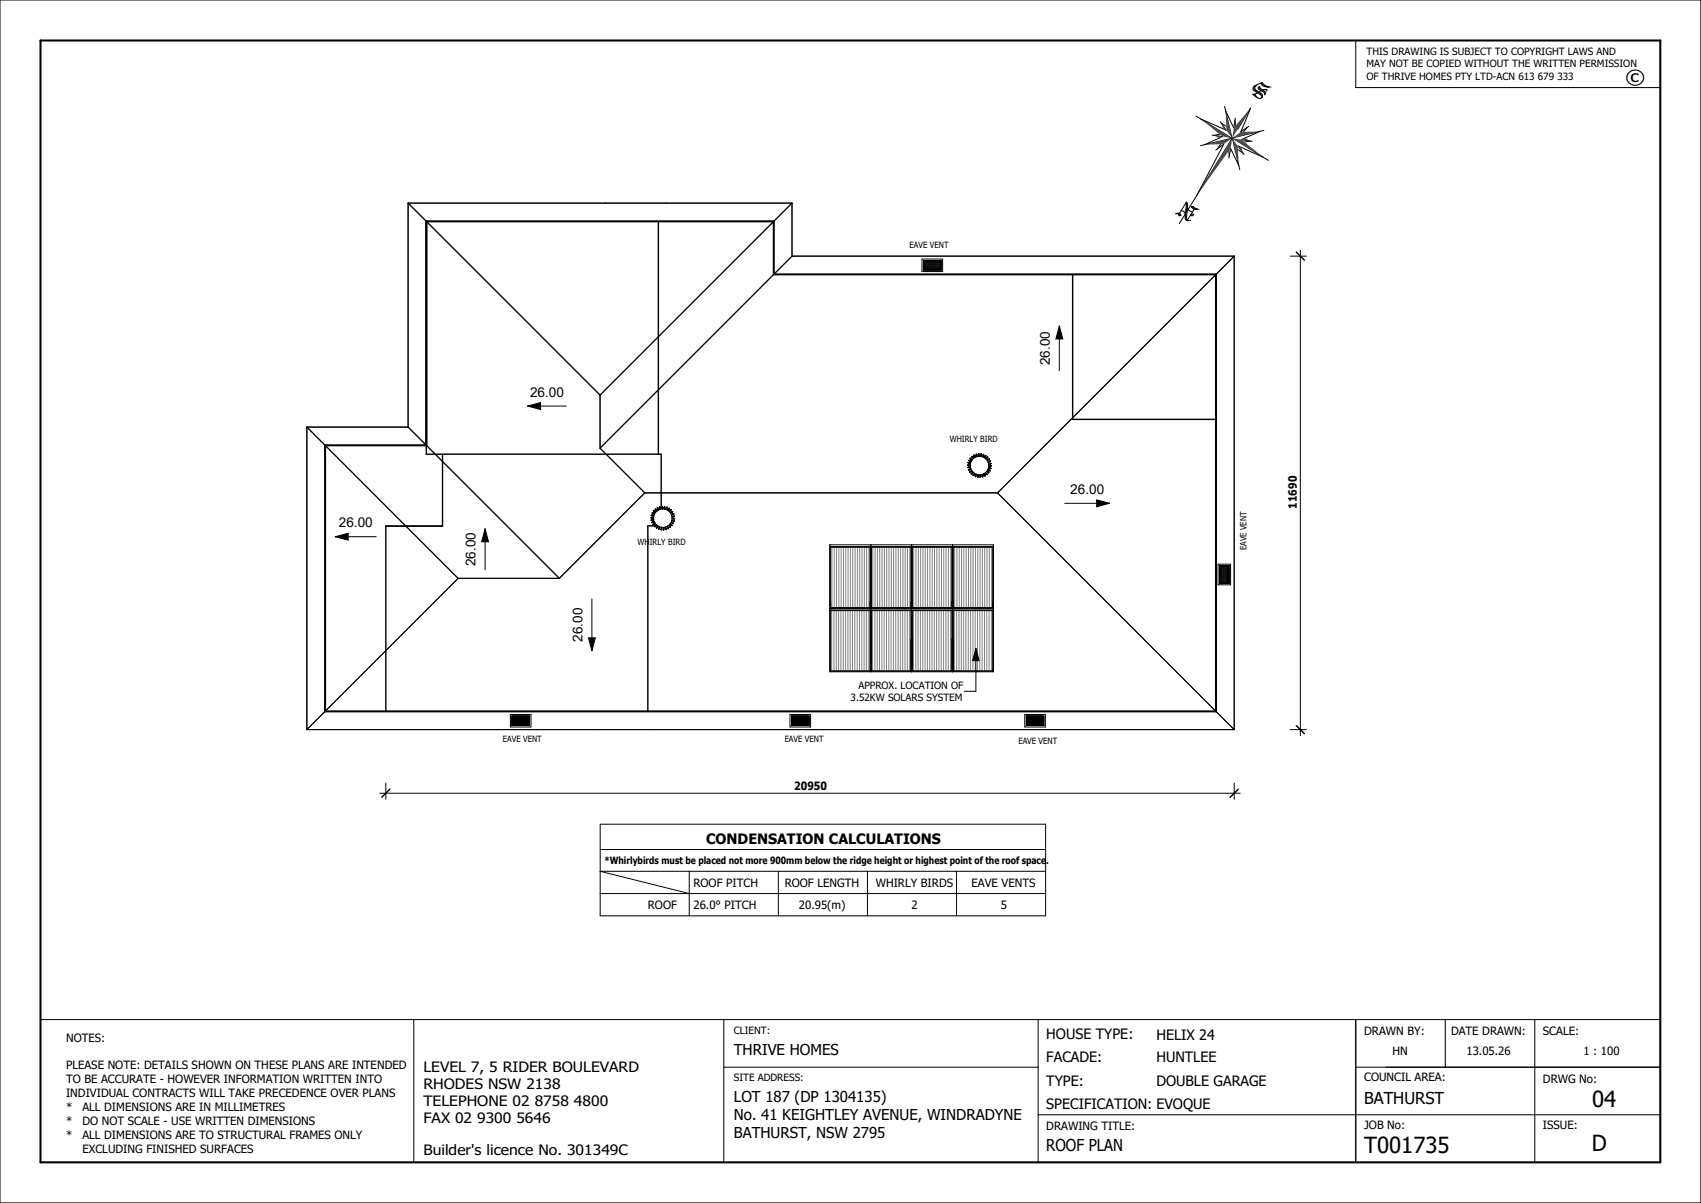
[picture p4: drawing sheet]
<svg xmlns="http://www.w3.org/2000/svg" width="420mm" height="297mm" viewBox="0 0 420 297" stroke-linecap="round" stroke-linejoin="round" font-family="sans-serif">
<g fill="none" stroke="#000" stroke-width=".25">
<path d="M100.8 50.1l47.4 47.4M100.8 50.1h94.8M100.8 50.1v55.3M195.6 50.1l-47.4 47.4M195.6 50.1v13.1M195.6 63.2l-47.4 47.4M195.6 63.2h109.1M227.7 64h5v3h-5zM228 64.3h4.4v2.4h-4.4zM228.1 64.4h4.2v2.2h-4.2zM228.1 66.5h4.2M228.1 66.2h4.2"/>
<path d="M228.1 66h4.2M228.1 65.7h4.2M228.1 65.4h4.2M228.1 65.2h4.2M228.1 64.9h4.2M228.1 64.7h4.2M304.7 63.2l-58.4 58.5M304.7 63.2v116.9M318.6 63.2h4M321.1 61.7v119.9M148.2 97.5v13.1M75.8 105.4l37.3 37.4"/>
<path d="M75.8 105.4v74.7M75.8 105.4h25M100.8 105.4l37.3 37.4M108.4 113l29.7 29.8M148.2 110.6l11 11.1M239.2 113.7l.6 .2M239.4 114.8l-.5 .7M239.4 115.4l-.3 .7M239.4 114.8h.1M239.4 114.8h-.5h.7M239.5 114.3l-.6 .5M239.5 115.3h.1"/>
<path d="M239.5 114.3h.1M239.5 114.3l-.5-.1 .6 .2M239.5 116.5l-.1 .1M239.5 113.1l.5 .3M239.6 115.9l-.2 .7M239.6 114.7v.1M239.6 115.2l-.7 .3 .6-.2M239.6 115.3l-.6 .1 .5-.1M239.6 115.8h.1M239.6 113.8l-.6 .4M239.7 114.3l-.1 .1M239.7 113.9h.1"/>
<path d="M239.7 113.9l-.5-.3 .6 .3M239.7 115.7l-.6 .4 .5-.3M239.7 115.8l-.6 .2 .5-.2M239.8 116.3v.8M239.8 116.3h.1M239.8 116.3l-.3 .2M239.8 113.8v.1M239.9 116.1v.1M239.9 113.4l-.7 .2M239.9 112.6l.8 .2M239.9 116.2l-.5 .4 .4-.3M240 116.2l-.5 .3"/>
<path d="M240 113.4h.1M240 113.4l-.5-.3 .6 .4M240 112.7l.3 .4M240.1 113.5h.1M240.1 116.7l.2 .8M240.2 116.7h.1M240.2 116.5v.1M240.2 116.6l-.4 .5 .4-.4M240.3 116.6l-.5 .4 .4-.3M240.3 113l-.8 .1 .6 .4M240.3 113.1h.1M240.3 113.1l-.4-.5 .4 .5"/>
<path d="M240.4 112.3l.8 .3M240.5 117l.3 .7M240.5 116.8l.1 .1M240.6 117h.1M240.6 116.9l-.3 .6 .3-.5M240.6 116.9l-.3 .5 .3-.4M240.7 112.8h.1M240.7 112.8l-.2-.4 .3 .5M240.7 112.8l-.3-.5 .4 .6M240.8 112.9h.1M241 117l-.2 .7 .2-.5M241 117.2l.4 .7"/>
<path d="M241 117.2h.1M241 112.1l.7 .4M241.1 117.1l-.2 .6 .1-.5M241.2 112.6h.1M241.2 112.6l-.2-.5 .2 .6M241.3 112.7h-.1M241.4 117.2v.7l.1-.6M241.5 117.3h.1M241.5 117.4l.6 .5M241.5 117.2l-.1 .6 .1-.5M241.6 112l.6 .5M241.7 112.5h.1"/>
<path d="M241.7 112.5l-.1-.5 .1 .7M241.7 112.5l-.1-.5 .1 .6M241.7 112.6l.1 .1M241.9 117.2h.1M242 117.2l.1 .7-.1-.6M242 117.3h.1M242 117.4l.7 .4M242.2 112.7h.1M242.2 112.5h.1M242.2 112.5l.1-.5-.1 .7M242.3 112l.4 .6M242.5 117.1l.2 .7z"/>
<path d="M242.5 117.1h-.1M242.5 117.3h.1M242.5 117.3l.8 .3M242.7 112.8h.1M242.7 112.7l.2-.6-.2 .7M242.7 112.7h.1M242.9 112.2l-.2 .6M242.9 112.1l.3 .7M242.9 117l.3 .5-.2-.4M242.9 117l.4 .6-.3-.5M242.9 117h.1M243 117.1h.1"/>
<path d="M243 117.1l.8 .1M243.1 113l.1 .1M243.1 112.9l.3-.4-.3 .5M243.1 112.9h.1M243.3 116.7l.5 .5zM243.4 112.5l-.3 .4M243.4 112.5v-.1l-.3 .6M243.4 116.8h.1M243.4 112.4l.2 .8M243.5 113.2l.4-.4-.5 .5M243.5 113.2l.4-.4-.4 .6M243.5 113.2h.1"/>
<path d="M243.6 116.4l.6 .3-.5-.3M243.6 116.4l.6 .4-.5-.4M243.6 116.4h.1M243.7 116.4h.1M243.8 113.7v.1M243.9 113.6l.4-.3-.5 .4M243.9 113.6h.1M243.9 116l.6 .2-.5-.2M243.9 112.8v.8M244 116l.5 .2-.7-.2M244 116h.1M244.1 115.5l.6 .1-.5-.1"/>
<path d="M244.1 115.5l.7 .2-.6-.2M244.1 115.5l-.1 .1M244.1 114l.5-.2-.6 .4M244.1 114h.1M244.1 115h.7M244.1 115h.7h-.5M244.1 115v.1M244.2 115.5h.1M244.2 116.8h-.8M244.2 114.5l.5-.1-.6 .2M244.2 114.5l.6-.1-.7 .3M244.2 114.5h.1"/>
<path d="M244.3 115h.1M244.3 113.3l-.2 .7M244.4 113.9l-.3 .1M244.4 113.9l-.4 .2M244.5 116.2l-.7 .3M244.6 113.8l-.1 .1M244.6 113.8l-.3 .7M244.8 115.7l-.7 .3M244.8 114.4l-.5 .6M244.8 115l-.6 .5M159.2 121.7l-21.1 21.1M159.2 121.7h87.1"/>
<path d="M160.8 127.2h.1M160.8 127.2l.6 .2M160.8 127.2l.5 .1M161.2 127.8l-.5 .7M161.2 128.4l-.3 .7M161.2 127.8h.1M161.2 127.8h-.5h.7M161.3 127.3l-.6 .5M161.3 128.3h.1M161.3 127.3h.1M161.4 128.9l-.2 .7M161.4 127.7v.1"/>
<path d="M161.4 128.2v.1M161.4 128.3l-.7 .2 .6-.2M161.4 128.3l-.6 .1 .5-.1M161.4 128.8h.1M161.4 126.8l-.6 .4M161.5 127.3l-.1 .1M161.5 126.9h.1M161.5 126.9l-.5-.2 .6 .2M161.5 126.9l-.5-.3 .6 .3M161.5 128.7v.1M161.5 128.8l-.6 .3 .5-.3M161.5 128.8l-.6 .2 .5-.2"/>
<path d="M161.5 128.8h.1M161.6 129.3v.8M161.6 129.3h.1M161.7 126.8l-.1 .1M161.7 129.1l-.5 .5 .4-.3M161.7 126.4l-.7 .2M161.7 125.6l.8 .2M161.8 129.2l-.6 .4 .4-.3M161.8 126.4h.1M161.8 126.4l-.4-.3 .5 .4M161.8 126.4l-.5-.3 .6 .4M161.9 126.5h.1"/>
<path d="M161.9 129.7l.2 .8M162 129.7h.1M162 129.5l.1 .1M162.1 129.6l-.5 .4M162.1 126l-.8 .1M162.1 126.1h.1M162.1 126.1l-.3-.4 .4 .5M162.1 126.1l-.4-.5 .5 .6M162.2 126.2a2.29 2.29 0 0 0-.8 2.3 2.29 2.29 0 0 0 1.9 1.7M162.2 126.1a2.29 2.29 0 0 1 3.2 .4 2.29 2.29 0 0 1-.3 3.2M162.3 125.3l.7 .3M162.3 130l.3 .7"/>
<path d="M162.4 129.8v.1M162.4 130h.1M162.4 129.9l-.3 .6 .3-.5M162.4 129.9l-.3 .5 .3-.4M162.5 125.8h.1M162.5 125.8l-.2-.4 .3 .5M162.5 125.8l-.2-.5 .3 .6M162.6 125.9h.1M162.8 130l.1 .1M162.8 130.2l.4 .7M162.8 130.2h.1M162.8 125.1l.7 .4"/>
<path d="M162.9 130.1l-.3 .6 .2-.5M162.9 130.1l-.2 .6 .1-.5M163 125.6h.1M163 125.6l-.1-.5 .2 .6M163 125.6l-.2-.5 .2 .6M163.1 125.7h-.1M163.3 130.3h.1M163.3 130.4l.6 .5M163.3 130.2l-.1 .7 .1-.6M163.3 130.2v.6v-.5M163.4 125l.6 .5M163.5 125.5h.1"/>
<path d="M163.5 125.5v-.5v.7M163.5 125.5l-.1-.5 .2 .7M163.7 130.2l.2 .7-.1-.6M163.8 130.2l.1 .7-.1-.6M163.8 130.3h.1M163.8 130.4l.7 .4M164 125.7h.1M164 125.5l.1-.5-.1 .7M164 125.5h.1M164.1 125.1l-.1 .6M164.1 125.1l-.1 .4M164.1 125v.1z"/>
<path d="M164.1 125l.4 .6M164.3 130.1l.2 .6-.2-.4M164.3 130.1l.2 .7-.2-.5M164.3 130.1h-.1M164.3 130.3h.1M164.3 130.3l.8 .3M164.5 125.8h.1M164.5 125.7l.2-.6-.2 .7M164.5 125.7h.1M164.6 125.3l-.1 .4M164.6 125.3l-.1 .5M164.7 125.2l-.1 .1"/>
<path d="M164.7 125.1l.3 .7M164.7 130l.3 .5-.2-.4M164.7 130l.4 .6-.3-.5M164.7 130h.1M164.8 130.1h.1M164.8 130.1l.8 .1M164.9 126l.1 .1M164.9 126h.1M165 125.8v.1M165.1 129.7a2.24 2.24 0 0 1-1.9 .5M165.1 129.7l.4 .5M165.1 129.7l.5 .5-.4-.4"/>
<path d="M165.2 129.8h.1M165.2 125.4l-.3 .6zM165.2 125.4l.2 .8M165.3 126.3v.1M165.3 126.2l.4-.4-.4 .5M165.4 126.2h.1M165.4 129.4l.3 .1M165.5 129.4l.5 .4-.4-.4M165.5 129.4h-.1M165.6 129.4h.1M165.6 126.7v.1M165.6 125.9l-.3 .3"/>
<path d="M165.7 125.9l-.4 .4M165.7 126.6l.4-.3-.5 .4M165.7 129.5l.3 .2-.8 .1M165.7 129l.6 .2-.5-.2M165.7 125.8v.8M165.8 127.1v.1M165.8 129l.5 .2-.6-.2M165.8 129h.1M165.9 128.5l.6 .1-.5-.1M165.9 128.5l.7 .2-.6-.2M165.9 128.5l-.1 .1M165.9 127l.5-.2-.6 .3"/>
<path d="M165.9 127h.1M165.9 127.6v.1M165.9 128h.7h-.5M165.9 128v.1M166 128.5h.1M166 127.5l.5-.1-.6 .2M166 127.5l.6-.1-.7 .2M166 127.5h.1M166.1 128h.1M166.1 126.3l-.2 .7M166.3 129.2l-.7 .3M166.4 126.8l-.3 .7"/>
<path d="M166.6 128.7l-.7 .3M166.6 127.4l-.5 .6M166.6 128l-.6 .5M204.9 134.9h40.4M204.9 134.5h40.4v31.4h-40.4zM205.1 135.1h9.7v14.9h-9.7zM215 134.5v31.4M215.2 135.1h9.7v14.9h-9.7zM225.1 134.5v31.4M225.3 135.1h9.7v14.9h-9.7zM235.2 134.5v31.4M235.4 135.1h9.7v14.9h-9.7z"/>
<path d="M246.3 121.7l58.4 58.4M300.8 139.3h3v5.1h-3zM301.1 139.7h2.4v4.3h-2.4zM301.2 139.7h2.2v4.2h-2.2zM301.5 139.7v4.2M301.7 139.7v4.2M302 139.7v4.2M302.2 139.7v4.2M302.5 139.7v4.2M302.8 139.7v4.2M303 139.7v4.2M303.3 139.7v4.2"/>
<path d="M113.1 142.8l-37.3 37.3M113.1 142.8h25M204.9 150.2h40.4M204.9 150.6h40.4M205.1 150.7h9.7v15h-9.7zM205.1 150h9.7M215.2 150h9.7M215.2 150.7h9.7v15h-9.7zM225.3 150h9.7M225.3 150.7h9.7v15h-9.7zM235.4 150h9.7M235.4 150.7h9.7v15h-9.7z"/>
<path d="M126 176.4h5.1v3.1h-5.1zM126.4 176.8h4.3v2.3h-4.3zM126.5 178.9h4.2M126.5 178.7h4.2M126.5 178.4h4.2M126.5 178.1h4.2M126.5 177.9h4.2M126.5 177.6h4.2M126.5 177.4h4.2M126.5 177.1h4.2M126.5 176.8h4.2v2.2h-4.2zM195.1 176.4h5.1v3.1h-5.1z"/>
<path d="M195.4 176.8h4.4v2.3h-4.4zM195.5 178.9h4.2M195.5 178.7h4.2M195.5 178.4h4.2M195.5 178.1h4.2M195.5 177.9h4.2M195.5 177.6h4.2M195.5 177.4h4.2M195.5 177.1h4.2M195.5 176.8h4.2v2.2h-4.2zM253 176.4h5.1v3.1h-5.1zM253.4 176.8h4.3v2.3h-4.3z"/>
<path d="M253.5 176.8h4.2v2.2h-4.2zM253.5 178.9h4.2M253.5 178.7h4.2M253.5 178.4h4.2M253.5 178.1h4.2M253.5 177.9h4.2M253.5 177.6h4.2M253.5 177.4h4.2M253.5 177.1h4.2M296.8 172.2l7.9 7.9M75.8 180.1h228.9M93.8 195.8h212.4"/>
<path d="M95.3 193.3v4M304.7 193.3v4M318.6 180.1h4"/>
<circle cx="241.9" cy="114.9" r="2.29"/>
</g>
<path d="M105.3 54.6h85.8v13.1h109.1v107.9h-219.9v-65.7h25z" fill="none" stroke="#000" stroke-width=".5"/>
<path d="M162.6 54.6v57.5M264.8 67.7v35.8h35.4M320.1 62.2l2 2M105.3 109.3v2.8h58v13.2M109.3 112.1v17.8h-14v45.7M161.6 129.8h-1.6v45.8M161.8 129.8h.2M320.1 179.1l2 2M96.3 194.8l-2 2M305.7 194.8l-2 2" fill="none" stroke="#000" stroke-width=".35"/>
<g fill="none" stroke="#808080" stroke-width=".25">
<path d="M205.4 135.1v14.9M206 135.1v14.9M206.6 135.1v14.9M207.1 135.1v14.9M207.7 135.1v14.9M208.3 135.1v14.9M208.8 135.1v14.9M209.4 135.1v14.9M210 135.1v14.9M210.6 135.1v14.9M211.1 135.1v14.9M211.7 135.1v14.9"/>
<path d="M212.3 135.1v14.9M212.8 135.1v14.9M213.4 135.1v14.9M214 135.1v14.9M214.6 135.1v14.9M215.5 135.1v14.9M216.1 135.1v14.9M216.6 135.1v14.9M217.2 135.1v14.9M217.8 135.1v14.9M218.4 135.1v14.9M218.9 135.1v14.9"/>
<path d="M219.5 135.1v14.9M220.1 135.1v14.9M220.6 135.1v14.9M221.2 135.1v14.9M221.8 135.1v14.9M222.4 135.1v14.9M222.9 135.1v14.9M223.5 135.1v14.9M224.1 135.1v14.9M224.6 135.1v14.9M225.6 135.1v14.9M226.2 135.1v14.9"/>
<path d="M226.7 135.1v14.9M227.3 135.1v14.9M227.9 135.1v14.9M228.5 135.1v14.9M229 135.1v14.9M229.6 135.1v14.9M230.2 135.1v14.9M230.7 135.1v14.9M231.3 135.1v14.9M231.9 135.1v14.9M232.5 135.1v14.9M233 135.1v14.9"/>
<path d="M233.6 135.1v14.9M234.2 135.1v14.9M234.7 135.1v14.9M235.7 135.1v14.9M236.3 135.1v14.9M236.8 135.1v14.9M237.4 135.1v14.9M238 135.1v14.9M238.6 135.1v14.9M239.1 135.1v14.9M239.7 135.1v14.9M240.3 135.1v14.9"/>
<path d="M240.8 135.1v14.9M241.4 135.1v14.9M242 135.1v14.9M242.6 135.1v14.9M243.1 135.1v14.9M243.7 135.1v14.9M244.3 135.1v14.9M244.8 135.1v14.9M205.4 150.7v15M205.9 150.7v15M206.5 150.7v15M207.1 150.7v15"/>
<path d="M207.6 150.7v15M208.2 150.7v15M208.8 150.7v15M209.4 150.7v15M209.9 150.7v15M210.5 150.7v15M211.1 150.7v15M211.6 150.7v15M212.2 150.7v15M212.8 150.7v15M213.4 150.7v15M213.9 150.7v15"/>
<path d="M214.5 150.7v15M215.5 150.7v15M216 150.7v15M216.6 150.7v15M217.2 150.7v15M217.7 150.7v15M218.3 150.7v15M218.9 150.7v15M219.5 150.7v15M220 150.7v15M220.6 150.7v15M221.2 150.7v15"/>
<path d="M221.7 150.7v15M222.3 150.7v15M222.9 150.7v15M223.5 150.7v15M224 150.7v15M224.6 150.7v15M225.6 150.7v15M226.1 150.7v15M226.7 150.7v15M227.3 150.7v15M227.8 150.7v15M228.4 150.7v15"/>
<path d="M229 150.7v15M229.6 150.7v15M230.1 150.7v15M230.7 150.7v15M231.3 150.7v15M231.8 150.7v15M232.4 150.7v15M233 150.7v15M233.6 150.7v15M234.1 150.7v15M234.7 150.7v15M235.7 150.7v15"/>
<path d="M236.2 150.7v15M236.8 150.7v15M237.4 150.7v15M237.9 150.7v15M238.5 150.7v15M239.1 150.7v15M239.7 150.7v15M240.2 150.7v15M240.8 150.7v15M241.4 150.7v15M241.9 150.7v15M242.5 150.7v15"/>
<path d="M243.1 150.7v15M243.7 150.7v15M244.2 150.7v15M244.8 150.7v15"/>
</g>
<path d="M140.7 150.1h3.8v8.3h-3.8z" fill="#fff"/>
<path d="M145.3 157.5h1.7l-.9 3.1z" fill="#000"/>
<path d="M145.3 157.5h1.7l-.9 3.1zM146.1 147.9v12.7" fill="none" stroke="#000" stroke-width=".25"/>
<path d="M264.3 118.8h8.3v3.9h-8.3z" fill="#fff"/>
<path d="M270.8 123.4l3.2 .9-3.2 .8z" fill="#000"/>
<path d="M262.9 124.3h11.1M270.8 123.4l3.2 .9-3.2 .8z" fill="none" stroke="#000" stroke-width=".25"/>
<path d="M256.1 81.8h3.9v8.4h-3.9z" fill="#fff"/>
<path d="M261.6 80.5l.8 3.2h-1.7z" fill="#000"/>
<path d="M261.6 80.5l.8 3.2h-1.7zM261.6 80.5v11" fill="none" stroke="#000" stroke-width=".25"/>
<path d="M83.7 127.1h8.3v3.8h-8.3z" fill="#fff"/>
<path d="M82.8 132.5l3.2-.8v1.7z" fill="#000"/>
<path d="M82.8 132.5l3.2-.8v1.7zM82.8 132.5h10.1" fill="none" stroke="#000" stroke-width=".25"/>
<path d="M114.3 131.4h3.9v8.4h-3.9z" fill="#fff"/>
<path d="M119.8 130.6l.8 3.2h-1.7z" fill="#000"/>
<path d="M119.8 130.6l.8 3.2h-1.7zM119.8 130.6v10.1" fill="none" stroke="#000" stroke-width=".25"/>
<path d="M130.9 94.8h8.3v3.8h-8.3z" fill="#fff"/>
<path d="M130.3 100.2l3.2-.8v1.7zM241 160.1l.8 3h-1.6z" fill="#000"/>
<g fill="none" stroke="#000" stroke-width=".25">
<path d="M295.3 28.7l8.9 5.5M296.4 29.4l6.4 2.8M299.3 33.4l2.5 .3-4.4 2M300.2 37.1l1.9-1.5-6.6 12.7M301.2 33.1l-1.4 .3M301.3 30.1l1.4 1.9M301.4 35.6l-.9 1.2M301.6 30.4l1.2 .8M302.4 26.3l1.8 7.8M302.6 27.3l2 4.2 .4-2.3M303.4 39l.5-2.4 2 4.3M303.4 37.2l.1 1.4"/>
<path d="M304.3 34.1l-7.9 1.9M304.9 29.6l.2 1.4M305.6 36l6.4 2.9M305.7 36.9l1.2 .9M305.7 36.2l1.5 2M306.8 34.5l2.4 .4M307.9 31.5l-.9 1.1M308.3 31.2l-2 1.4 2.5-5.9-3.2 5.3M308.7 34.8l-1.4 .2M309.7 23.2l.1 .4M309.9 23.2l.2 .6 .5 .4M310.1 21.2l-.4 .1-.2 .3 .1 .4 1.6 1.1 .4 .7"/>
<path d="M310.4 20.9l-.6 .9 .2 .4 1.7 1.2v.7l-.6 .3-1.8-1.1 1.2-.4M310.7 21.5l.4-.1 .1 .4 1.1 .7 .2 .3-.2 .5-.2-.5-1.4-.8zM310.9 21.7l1.3 .9 .2 .4M311.1 32.4l-4.6 2.1M311.3 20.5a1.95 1.95 0 0 0 2.2 1l-.8-.2-.7-.5-.3-.4-2.1 .9-.2 .6 .1 .4 2 1.4-.2 .5M311.4 22.4l-.6 .3M311.6 20.6l1.4 .9M312.1 32.2l-7.9 1.8 9 5.6M312.7 22.1l.1 .3 .1-.2-.2-.1-.9 .1M290.3 52.8a.74 .74 0 0 1 .8-.2 .74 .74 0 0 1 .5 .6l-.5 .1-.2-.4-.3-.2zM290.8 52.7l.5 .4M291.2 52.7l1.7-2.8 .3 .6-.2 3.5 .2 .3"/>
<path d="M291.6 52.1a.8 .8 0 0 1 1 .7M292.7 50.2l.2 .9-.3 2.8 .2 .4 .7 .2M292.9 50l.2 .8-.3 2.4 .1 .9M293.2 51.6l1.2 .7M294.1 52.9l.3 .2M294.1 51h.6l1.1 .7a1.48 1.48 0 0 1-1.7-.7zM294.2 52.7l.5 .2-.1 .3-.4 .1-.3-.2M294.5 51l.1 .4 .5 .3M294.9 51.6l-1.7 2.7 .3 .2 .5-.1M306.1 41.9l-1.8-7.8-13.1 21.1M130.3 100.2l3.2-.8v1.7zM130.3 100.2h9.5"/>
<path d="M241 160.1l.8 3h-1.6zM241 160.1v10.6h-2.9"/>
</g>
<g fill="#4d4d4d">
<path d="M306.5 34.5l.9-.4 1.3 .7z"/>
<path d="M304.3 34.1l1.3 1.9 .3 4.9z"/>
<path d="M305.6 36l.9 .4 .4 1.4z"/>
<path d="M304.3 34.1l2-1.5 4.7-.1z"/>
<path d="M304.3 34.1l2.2 .4 5.5 4.3z"/>
<path d="M308.8 26.7l-4.5 7.4 .3-2.6z"/>
<path d="M304.3 34.1l-.4 2.5-8.4 11.7z"/>
<path d="M297.5 35.7l6.8-1.6-2.2 1.5z"/>
<path d="M302.6 27.3l1.7 6.8-1.5-1.9z"/>
<path d="M299.8 33.4l2 .3-.8 .4z"/>
<path d="M301.6 30.4l1.2 1.8-.8-.4z"/>
<path d="M296.5 29.4l7.8 4.7-2.5-.4z"/>
</g>
<g fill="none" stroke="#000" stroke-width=".25">
<path d="M0 0h420v297h-420zM10 10h400v277h-400zM334.8 10v11.6h75.2M148.2 203.5h110v22.6h-110zM148.2 209.7h110M170.2 215.1v11M192.2 215.1v11M214.2 215.1v11M236.2 215.1v11M258.2 215.1h-110l22 5.5M148.2 220.6h110M10 251.7h400"/>
<path d="M102.2 251.7v35.3M178.7 251.7v35.3M256.3 251.7v35.3M334.8 251.7v35.3M356.9 251.7v11.8M379 251.7v35.3M178.7 263.5h77.6M256.3 275.2h153.7M334.8 263.5h75.2"/>
</g>
<path d="M10 10h400v277h-400z" fill="none" stroke="#000" stroke-width=".5"/>
<g font-size="5.5">
<text x="393.1" y="273.2">04</text>
<text x="336.8" y="284.7">T001735</text>
<text x="393.1" y="284.1">D</text>
</g>
<text font-size="4.8" x="401.4" y="20.7">©</text>
<g font-size="4.1">
<text x="336.8" y="272.6">BATHURST</text>
<text x="258.4" y="284.1">ROOF PLAN</text>
</g>
<g font-size="3.7">
<text x="181.2" y="260.4">THRIVE HOMES</text>
<text x="181.2" y="272">LOT 187 (DP 1304135)</text>
<text x="181.2" y="276.5">No. 41 KEIGHTLEY AVENUE, WINDRADYNE</text>
<text x="181.2" y="281">BATHURST, NSW 2795</text>
</g>
<g font-size="3.5">
<text x="174.3" y="208.4">CONDENSATION CALCULATIONS</text>
<text x="258.4" y="256.6">HOUSE TYPE:</text>
<text x="285.5" y="256.8">HELIX 24</text>
<text x="258.4" y="262.3">FACADE:</text>
<text x="285.5" y="262.3">HUNTLEE</text>
<text x="104.5" y="264.6">LEVEL 7, 5 RIDER BOULEVARD</text>
<text x="104.5" y="268.8">RHODES NSW 2138</text>
<text x="258.4" y="268">TYPE:</text>
<text x="285.5" y="268">DOUBLE GARAGE</text>
<text x="104.5" y="273.1">TELEPHONE 02 8758 4800</text>
<text x="258.4" y="273.9">SPECIFICATION: EVOQUE</text>
<text x="104.5" y="277.3">FAX 02 9300 5646</text>
<text x="104.6" y="285.2">Builder's licence No. 301349C</text>
</g>
<g font-size="3.4">
<text x="259.2" y="90.2" transform="rotate(-90 259.2 90.2)">26.00</text>
<text x="130.9" y="97.9">26.00</text>
<text x="264.3" y="121.9">26.00</text>
<text x="83.7" y="130.2">26.00</text>
<text x="117.4" y="139.8" transform="rotate(-90 117.4 139.8)">26.00</text>
<text x="143.8" y="158.4" transform="rotate(-90 143.8 158.4)">26.00</text>
</g>
<g font-size="2.8">
<text x="320.2" y="125.6" transform="rotate(-90 320.2 125.6)">11690</text>
<text x="196.1" y="195">20950</text>
<text x="171.2" y="218.9">ROOF PITCH</text>
<text x="193.7" y="218.9">ROOF LENGTH</text>
<text x="216.2" y="218.9">WHIRLY BIRDS</text>
<text x="239.9" y="218.9">EAVE VENTS</text>
<text x="160" y="224.4">ROOF</text>
<text x="171.2" y="224.4">26.0° PITCH</text>
<text x="197.2" y="224.4">20.95(m)</text>
<text x="225.1" y="224.4">2</text>
<text x="247.1" y="224.4">5</text>
<text x="16.3" y="257.2">NOTES:</text>
<text x="336.8" y="255.6">DRAWN BY:</text>
<text x="358.3" y="255.6">DATE DRAWN:</text>
<text x="381" y="255.6">SCALE:</text>
<text x="343.8" y="260.4">HN</text>
<text x="362.1" y="260.6">13.05.26</text>
<text x="391" y="260.4">1 : 100</text>
<text x="16.3" y="264">PLEASE NOTE: DETAILS SHOWN ON THESE PLANS ARE INTENDED</text>
<text x="16.3" y="267.5">TO BE ACCURATE - HOWEVER INFORMATION WRITTEN INTO</text>
<text x="336.8" y="266.9">COUNCIL AREA:</text>
<text x="381" y="267.3">DRWG No:</text>
<text x="16.3" y="270.9">INDIVIDUAL CONTRACTS WILL TAKE PRECEDENCE OVER PLANS</text>
<text x="16.3" y="274.3">*</text>
<text x="20.3" y="274.3">ALL DIMENSIONS ARE IN MILLIMETRES</text>
<text x="16.3" y="277.8">*</text>
<text x="16.3" y="281.2">*</text>
<text x="20.3" y="277.8">DO NOT SCALE - USE WRITTEN DIMENSIONS</text>
<text x="20.3" y="281.2">ALL DIMENSIONS ARE TO STRUCTURAL FRAMES ONLY</text>
<text x="258.4" y="278.9">DRAWING TITLE:</text>
<text x="336.8" y="278.6">JOB No:</text>
<text x="381" y="278.6">ISSUE:</text>
<text x="20.3" y="284.7">EXCLUDING FINISHED SURFACES</text>
</g>
<g font-size="2.5">
<text x="337.4" y="13.7">THIS DRAWING IS SUBJECT TO COPYRIGHT LAWS AND</text>
<text x="337.4" y="16.7">MAY NOT BE COPIED WITHOUT THE WRITTEN PERMISSION</text>
<text x="337.4" y="19.6">OF THRIVE HOMES PTY LTD-ACN 613 679 333</text>
<text x="210" y="173.1">3.52KW SOLARS SYSTEM</text>
<text x="211.9" y="170.1">APPROX. LOCATION OF</text>
<text x="149.2" y="213.2">*Whirlybirds must be placed not more 900mm below the ridge height or highest point of the roof space.</text>
<text x="181.2" y="255.4">CLIENT:</text>
<text x="181.2" y="267">SITE ADDRESS:</text>
</g>
<g font-size="2.1">
<text x="224.6" y="61.2">EAVE VENT</text>
<text x="234.5" y="109.2">WHIRLY BIRD</text>
<text x="157.4" y="134.6">WHIRLY BIRD</text>
<text x="307.8" y="135.9" transform="rotate(-90 307.8 135.9)">EAVE VENT</text>
<text x="124.1" y="183.3">EAVE VENT</text>
<text x="193.7" y="183.3">EAVE VENT</text>
<text x="251.4" y="183.6">EAVE VENT</text>
</g>
</svg>
